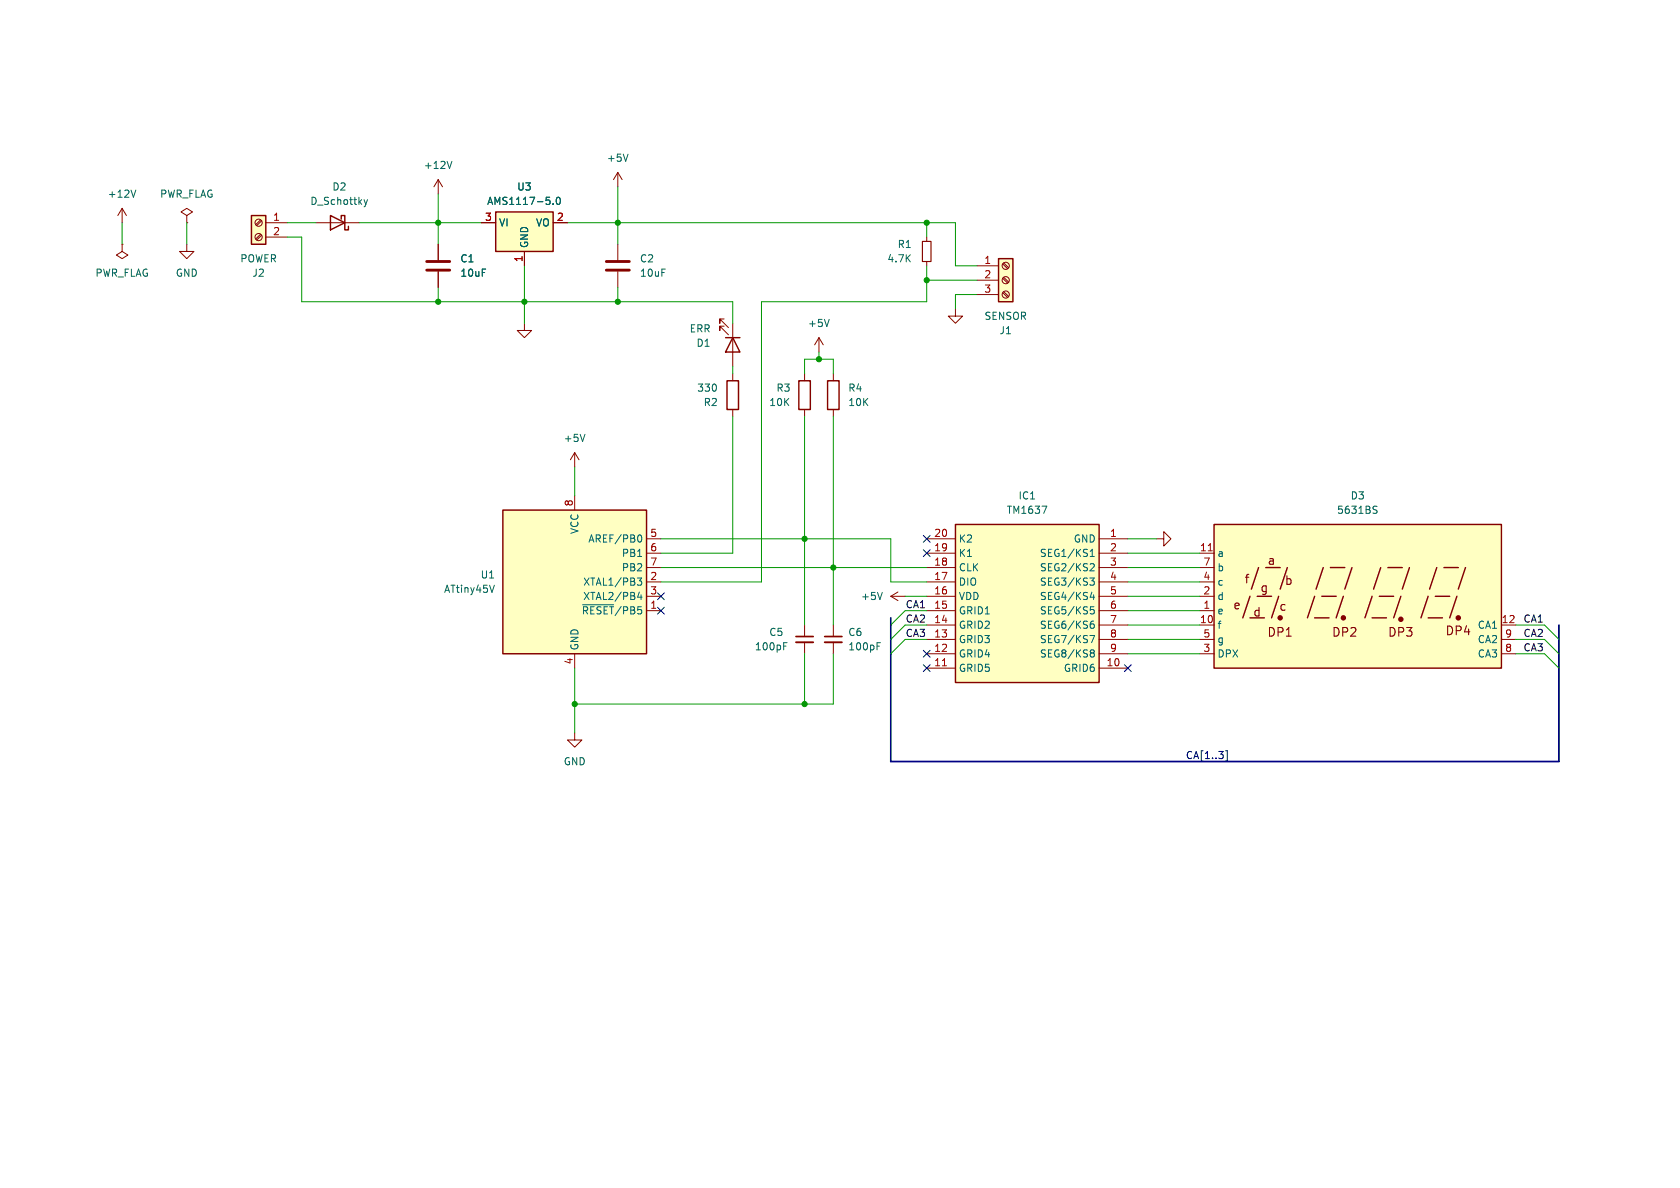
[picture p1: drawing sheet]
<svg xmlns="http://www.w3.org/2000/svg" width="297mm" height="210mm" viewBox="0 0 297 210" stroke-linecap="round" stroke-linejoin="round" font-family="sans-serif">
<g fill="none" stroke="#840000" stroke-width=".25">
<path d="M44.4 38.1h2.6v5.1h-2.6zM58.4 38.1l2.6 1.3-2.6 1.2zM60.3 38.7v-.6h.7v2.5h.6v-.6M87.6 37.5h10.2v7h-10.2zM128.3 59.7h2.5M129.5 59.7l1.3 2.5h-2.5zM176.5 45.7h2.6v7.6h-2.6zM128.5 67.3h2.1v5.1h-2.1zM141.2 67.3h2.1v5.1h-2.1zM146.3 67.3h2v5.1h-2zM88.9 90.2h25.4v25.4h-25.4zM168.9 92.7h25.4v28h-25.4z"/>
<path d="M214.6 92.7h50.8v25.4h-50.8zM221 105.4l-1.3 3.8M221 109.2h2.5M222.2 105.4h2.6M222.5 100.3l-1.3 3.8M223.8 100.3h2.5M226.1 105.4l-1.3 3.8M227.6 100.3l-1.3 3.8M232.4 109.2h2.5M232.4 105.4l-1.3 3.8M233.7 105.4h2.5M233.9 100.3l-1.2 3.8"/>
<path d="M235.2 100.3h2.5M237.5 105.4l-1.3 3.8M239 100.3l-1.3 3.8M242.6 109.2h2.5M242.6 105.4l-1.3 3.8M243.8 105.4h2.6M244.1 100.3l-1.3 3.8M245.4 100.3h2.5M247.6 105.4l-1.2 3.8M249.2 100.3l-1.3 3.8M252.5 109.2h2.5M252.5 105.4l-1.3 3.8"/>
<path d="M253.7 105.4h2.6M254 100.3l-1.3 3.8M255.3 100.3h2.5M257.6 105.4l-1.3 3.8M259.1 100.3l-1.3 3.8"/>
</g>
<g fill="none" stroke="#840000" stroke-width=".18">
<path d="M21.6 36.8l-.8 1.3M21.6 36.8v2.6M21.6 36.8l.8 1.3M33 38.1l1-.6-1-.7-1 .7 1 .6v1.3M33 39.4h.1M46.1 38.9l-.9 .8M46.3 39l-.9 .9M47 39.4h3.8M55.9 39.4h7.6M77.5 31.8l-.8 1.2M77.5 31.8v2.5M77.5 31.8l.7 1.2"/>
<path d="M85.1 39.4h2.5M97.8 39.4h2.5M109.2 30.5v2.5M109.2 30.5l-.7 1.3M109.2 30.5l.8 1.3M21.6 43.2v1.3l1 .6-1 .6-1-.6 1-.6M21.6 43.2h.1M33 43.2v1.3h1.3l-1.3 1.2-1.3-1.2h1.3M46.1 41.4l-.9 .8M46.3 41.6l-.9 .8M47 41.9h3.8M77.5 43.2v2.8"/>
<path d="M77.5 48v2.8M92.7 57.2v1.2h1.3l-1.3 1.3-1.3-1.3h1.3M92.7 44.5v2.5M109.2 43.2v2.8M109.2 48v2.8M128 56.4h-.7v.8v-.8l1.5 1.5M128 57.7h-.7v.7v-.7l1.5 1.5M129.5 57.2v7.6M144.8 59.7l-.8 1.3M144.8 59.7v2.5M144.8 59.7l.7 1.3M163.8 41.9v.8"/>
<path d="M163.8 46.2v.8M168.9 54.6v1.3h-1.3l1.3 1.3 1.3-1.3h-1.3M172.7 47h3.8M172.7 49.5h3.8M172.7 52.1h3.8M177.3 51.7l.8 .9M177.3 49.2l.8 .8M177.3 46.7l.8 .8M177.4 51.6l.9 .8M177.4 49l.9 .9M177.4 46.5l.9 .8M129.5 66v1.3"/>
<path d="M129.5 72.4v1.3M142.2 66v1.3M142.2 72.4v1.3M147.3 66v1.3M147.3 72.4v1.3M101.6 80v2.6M101.6 87.6v2.6M101.6 80l-.8 1.3M101.6 80l.8 1.3M114.3 95.3h2.5M114.3 97.8h2.5M163.8 95.3h5.1"/>
<path d="M163.8 97.8h5.1M194.3 95.3h5.1M194.3 97.8h5.1M204.5 95.3h1.2v1.2l1.3-1.2-1.3-1.3v1.3M212.1 97.8h2.5M101.6 115.6v2.5M114.3 105.4h2.5M114.3 108h2.5M114.3 102.9h2.5M114.3 100.3h2.5M142.2 110.5v2M142.2 113.5v2.1"/>
<path d="M147.3 110.5v2M147.3 113.5v2.1M157.5 105.4l1.2 .8M157.5 105.4h2.5M158.7 104.6l-1.2 .8M163.8 105.4h5.1M163.8 108h5.1M163.8 102.9h5.1M163.8 100.3h5.1M163.8 110.5h5.1M163.8 115.6h5.1M163.8 113h5.1"/>
<path d="M163.8 118.1h5.1M194.3 105.4h5.1M194.3 108h5.1M194.3 102.9h5.1M194.3 100.3h5.1M194.3 110.5h5.1M194.3 115.6h5.1M194.3 113h5.1M194.3 118.1h5.1M212.1 105.4h2.5M212.1 108h2.5M212.1 102.9h2.5"/>
<path d="M212.1 100.3h2.5M212.1 110.5h2.5M212.1 115.6h2.5M212.1 113h2.5M265.4 110.5h2.6M265.4 115.6h2.6M265.4 113h2.6M101.6 129.5v1.3h1.3l-1.3 1.3-1.3-1.3h1.3"/>
<circle cx="45.7" cy="39.4" r=".63"/>
<circle cx="45.7" cy="41.9" r=".63"/>
<circle cx="177.8" cy="47" r=".63"/>
<circle cx="177.8" cy="49.5" r=".63"/>
<circle cx="177.8" cy="52.1" r=".63"/>
</g>
<path d="M75.4 47.8h4.1M75.4 46.2h4.1M107.2 47.8h4.1M107.2 46.2h4.1" fill="none" stroke="#840000" stroke-width=".51"/>
<path d="M140.7 113.5h3.1M145.8 113.5h3" fill="none" stroke="#840000" stroke-width=".33"/>
<path d="M140.7 112.5h3.1M145.8 112.5h3" fill="none" stroke="#840000" stroke-width=".3"/>
<g fill="none" stroke="#006464" stroke-width=".18">
<path d="M24 33.6l-.4 1.3M64.4 35.3l.3 .8M64.7 36.1l-.3 .5M65 35.3l-.3 .8M79.9 28.5l-.4 1.3M97.8 36v.1M98.5 35l.1-.1a.68 .68 0 0 1 .5 .6 .68 .68 0 0 1-.5 .6l-.1-.1-.2-.3zM111 27.2l-.4 1.3M146.6 56.5l-.4 1.2M103.4 76.8l-.4 1.2M112.9 94.6h.1a.68 .68 0 0 1 .5 .6 .68 .68 0 0 1-.5 .6h-.1M184.2 89.5h.9l-.6 1.2"/>
<path d="M192.7 98.4h.8M192.7 97.5l.4-.4v1.3M192.8 99.7l.4-.1 .3 .4-.8 .9h.8M243 90.1l.3 .1 .1 .3-.2 .2h-.3M243 89.5h.4M87.4 103.4l-.4 1.3M103 106.9h5.5M112.7 102.2h.7l-.4 .5 .4 .1v.5l-.2 .1h-.5M113 104.7l-.3 .9h.8M113.3 105.1v.9M138.5 114.2h.5M138.5 113.6h.6"/>
<path d="M155.1 114.2h.4M155.1 113.6h.6M156 104.7l-.4 1.3M192.7 102.2h.8l-.5 .5 .4 .1v.5l-.2 .1h-.5M192.7 112.3h.8l-.5 1.3M192.8 107.8l.4-.1 .3 .3-.2 .5h-.5M192.8 110.4l.4-.1 .3 .2-.2 .5-.3 .1-.2-.2M192.8 115l.2-.1h.3l.2 .3-.3 .2M192.8 107.3h.6M192.8 115.3l.2 .1M193 115.4h.2M193 115.4l-.2 .1"/>
<path d="M193 104.7l-.3 .9h.8M193.2 115.4l.3 .3-.1 .3-.2 .1-.4-.1M193.3 105.1v.9M193.3 109.8l-.3 .1-.2 .2"/>
</g>
<g fill="#ffffc2" stroke="#ffffc2" stroke-width=".18">
<path d="M88.9 90.2h25.4v25.4h-25.4z"/>
<path d="M44.4 38.1h2.6v5.1h-2.6z"/>
<path d="M176.5 45.7h2.6v7.6h-2.6z"/>
<path d="M214.6 92.7h50.8v25.4h-50.8z"/>
<path d="M168.9 92.7h25.4v28h-25.4z"/>
<path d="M87.6 37.5h10.2v7h-10.2z"/>
</g>
<path d="M163.1 42.7h1.5v3.5h-1.5z" fill="none" stroke="#840000" stroke-width=".2"/>
<g fill="#840000" stroke="#840000" stroke-width=".25">
<circle cx="226.3" cy="109.2" r=".36"/>
<circle cx="237.5" cy="109.2" r=".36"/>
<circle cx="247.6" cy="109.5" r=".36"/>
<circle cx="257.8" cy="109.2" r=".36"/>
</g>
<path d="M213.6 97.4h.7M166.6 117.7h.7" fill="none" stroke="#a90000" stroke-width=".18"/>
<g fill="none" stroke="#000084" stroke-width=".18">
<path d="M163.2 94.6l1.2 1.3M163.2 97.2l1.2 1.2M164.4 94.6l-1.2 1.3M164.4 97.2l-1.2 1.2M116.2 104.8l1.2 1.2M116.2 107.3l1.2 1.3M117.4 104.8l-1.2 1.2M117.4 107.3l-1.2 1.3M163.2 115l1.2 1.2M163.2 117.5l1.2 1.2M164.4 115l-1.2 1.2M164.4 117.5l-1.2 1.2"/>
<path d="M198.8 117.5l1.2 1.2M200 117.5l-1.2 1.2M216.7 132.7h.3v1.8h-.3"/>
</g>
<path d="M157.5 109.2v25.4h118.1v-24.1" fill="none" stroke="#000084" stroke-width=".3"/>
<g fill="none" stroke="#009600" stroke-width=".18">
<path d="M21.6 39.4v3.8M33 39.4v3.8M50.8 39.4h5.1M63.5 39.4h21.6M77.5 34.3v8.9M100.3 39.4h68.6v7.6h3.8M109.2 33v10.2M163.8 39.4v2.5M50.8 41.9h2.5v11.4h76.2v3.9M77.5 50.8v2.5M92.7 47v10.2M109.2 50.8v2.5"/>
<path d="M163.8 47v6.3h-29.2v49.6h-17.8M163.8 49.5h8.9M172.7 52.1h-3.8v2.5M129.5 64.8v1.2M129.5 73.7v24.1h-12.7M142.2 66v-2.5h5.1v2.5M142.2 73.7v36.8M144.8 62.2v1.3M147.3 73.7v36.8M101.6 82.6v5M116.8 95.3h40.7v7.6h6.3M199.4 95.3h5.1"/>
<path d="M199.4 97.8h12.7M101.6 118.1v11.4M116.8 100.3h47M142.2 115.6v8.9M147.3 115.6v8.9h-45.7M160 105.4h3.8M163.8 108h-3.8l-2.5 2.5M163.8 113h-3.8l-2.5 2.6M163.8 110.5h-3.8l-2.5 2.5M199.4 108h12.7M199.4 102.9h12.7M199.4 105.4h12.7"/>
<path d="M199.4 100.3h12.7M199.4 113h12.7M199.4 110.5h12.7M199.4 115.6h12.7M268 113h5l2.6 2.6M268 110.5h5l2.6 2.5M268 115.6h5l2.6 2.5"/>
</g>
<g fill="#009600" stroke="#009600" stroke-width=".18">
<circle cx="101.6" cy="124.5" r=".46"/>
<circle cx="142.2" cy="124.5" r=".46"/>
<circle cx="142.2" cy="95.3" r=".46"/>
<circle cx="92.7" cy="53.3" r=".46"/>
<circle cx="109.2" cy="53.3" r=".46"/>
<circle cx="144.8" cy="63.5" r=".46"/>
<circle cx="77.5" cy="53.3" r=".46"/>
<circle cx="77.5" cy="39.4" r=".46"/>
<circle cx="109.2" cy="39.4" r=".46"/>
<circle cx="163.8" cy="49.5" r=".46"/>
<circle cx="163.8" cy="39.4" r=".46"/>
<circle cx="147.3" cy="100.3" r=".46"/>
</g>
<g font-size="2.1" fill="#840000">
<text x="224" y="100.1">a</text>
<text x="217.9" y="108">e</text>
<text x="219.9" y="103.4">f</text>
<text x="222.7" y="104.9">g</text>
<text x="227" y="103.7">b</text>
<text x="221.4" y="109.3">d</text>
<text x="223.9" y="112.8">DP1</text>
<text x="226" y="108.2">c</text>
<text x="235.4" y="112.8">DP2</text>
<text x="245.3" y="112.8">DP3</text>
<text x="255.4" y="112.6">DP4</text>
</g>
<g font-size="1.8" fill="#006464">
<text x="107.2" y="28.8">+5V</text>
<text x="18.9" y="35.2">+12V</text>
<text x="28.2" y="35.2">PWR_FLAG</text>
<text x="58.7" y="33.9">D2</text>
<text x="74.8" y="30.1">+12V</text>
<text x="91.3" y="33.9">U3</text>
<text x="54.8" y="36.4">D_Schottky</text>
<text x="86" y="36.4">AMS1117-5.0</text>
<text x="88.1" y="40.2">VI</text>
<text x="94.7" y="40.2">VO</text>
<text x="42.4" y="46.6">POWER</text>
<text x="81.3" y="46.6">C1</text>
<text x="93.6" y="43.9" transform="rotate(-90 93.6 43.9)">GND</text>
<text x="113" y="46.6">C2</text>
<text x="156.8" y="46.6">4.7K</text>
<text x="158.6" y="44">R1</text>
<text x="16.8" y="49.1">PWR_FLAG</text>
<text x="31" y="49.1">GND</text>
<text x="44.5" y="49.1">J2</text>
<text x="81.3" y="49.1">10uF</text>
<text x="113" y="49.1">10uF</text>
<text x="121.8" y="59">ERR</text>
<text x="142.7" y="58">+5V</text>
<text x="173.9" y="56.7">SENSOR</text>
<text x="176.6" y="59.3">J1</text>
<text x="123" y="61.5">D1</text>
<text x="123.2" y="69.4">330</text>
<text x="124.3" y="72">R2</text>
<text x="135.9" y="72">10K</text>
<text x="137.2" y="69.4">R3</text>
<text x="149.9" y="69.4">R4</text>
<text x="149.9" y="72">10K</text>
<text x="99.6" y="78.3">+5V</text>
<text x="180" y="88.5">IC1</text>
<text x="238.7" y="88.5">D3</text>
<text x="102.5" y="94.5" transform="rotate(-90 102.5 94.5)">VCC</text>
<text x="177.9" y="91">TM1637</text>
<text x="236.3" y="91">5631BS</text>
<text x="103.9" y="96.1">AREF/PB0</text>
<text x="109.8" y="98.7">PB1</text>
<text x="109.8" y="101.2">PB2</text>
<text x="169.4" y="101.2">CLK</text>
<text x="169.4" y="98.7">K1</text>
<text x="169.4" y="96.1">K2</text>
<text x="183.7" y="98.7">SEG1/KS1</text>
<text x="183.7" y="101.2">SEG2/KS2</text>
<text x="189.7" y="96.1">GND</text>
<text x="215.1" y="98.7">a</text>
<text x="215.1" y="101.2">b</text>
<text x="78.4" y="105">ATtiny45V</text>
<text x="84.9" y="102.5">U1</text>
<text x="103" y="103.7">XTAL1/PB3</text>
<text x="103" y="106.3">XTAL2/PB4</text>
<text x="152.1" y="106.3">+5V</text>
<text x="169.4" y="106.3">VDD</text>
<text x="169.4" y="103.7">DIO</text>
<text x="183.7" y="103.7">SEG3/KS3</text>
<text x="183.7" y="106.3">SEG4/KS4</text>
<text x="215.1" y="106.3">d</text>
<text x="215.1" y="103.7">c</text>
<text x="102.8" y="108.8">~{RESET}/PB5</text>
<text x="135.9" y="112.6">C5</text>
<text x="149.9" y="112.6">C6</text>
<text x="169.4" y="113.9">GRID3</text>
<text x="169.4" y="111.4">GRID2</text>
<text x="169.4" y="108.8">GRID1</text>
<text x="183.7" y="108.8">SEG5/KS5</text>
<text x="183.7" y="111.4">SEG6/KS6</text>
<text x="183.7" y="113.9">SEG7/KS7</text>
<text x="215.1" y="108.8">e</text>
<text x="215.1" y="111.4">f</text>
<text x="215.1" y="113.9">g</text>
<text x="261.2" y="111.4">CA1</text>
<text x="261.2" y="113.9">CA2</text>
<text x="102.5" y="115.1" transform="rotate(-90 102.5 115.1)">GND</text>
<text x="133.4" y="115.2">100pF</text>
<text x="149.9" y="115.2">100pF</text>
<text x="169.4" y="119">GRID5</text>
<text x="169.4" y="116.4">GRID4</text>
<text x="183.7" y="116.4">SEG8/KS8</text>
<text x="188" y="119">GRID6</text>
<text x="215.1" y="116.4">DPX</text>
<text x="261.2" y="116.4">CA3</text>
<text x="99.6" y="135.5">GND</text>
</g>
<g font-size="1.8" fill="#a90000">
<text x="48.2" y="39.1">1</text>
<text x="48.2" y="41.7">2</text>
<text x="85.7" y="39.1">3</text>
<text x="98.4" y="39.1">2</text>
<text x="92.5" y="46.4" transform="rotate(-90 92.5 46.4)">1</text>
<text x="173.9" y="46.7">1</text>
<text x="173.9" y="49.3">2</text>
<text x="173.9" y="51.8">3</text>
<text x="101.3" y="89.6" transform="rotate(-90 101.3 89.6)">8</text>
<text x="114.9" y="95">5</text>
<text x="165.1" y="95">20</text>
<text x="196.1" y="95">1</text>
<text x="114.9" y="97.5">6</text>
<text x="114.9" y="100.1">7</text>
<text x="165.1" y="100.1">18</text>
<text x="165.1" y="97.5">19</text>
<text x="196.1" y="97.5">2</text>
<text x="196.1" y="100.1">3</text>
<text x="212" y="97.5">11</text>
<text x="212.7" y="100.1">7</text>
<text x="114.9" y="107.7">1</text>
<text x="114.9" y="102.6">2</text>
<text x="114.9" y="105.2">3</text>
<text x="165.1" y="107.7">15</text>
<text x="165.1" y="105.2">16</text>
<text x="165.1" y="102.6">17</text>
<text x="196.1" y="102.6">4</text>
<text x="196.1" y="105.2">5</text>
<text x="196.1" y="107.7">6</text>
<text x="212.7" y="107.7">1</text>
<text x="212.7" y="105.2">2</text>
<text x="212.7" y="102.6">4</text>
<text x="165.1" y="112.8">13</text>
<text x="165.1" y="110.2">14</text>
<text x="196.1" y="110.2">7</text>
<text x="196.1" y="112.8">8</text>
<text x="212" y="110.2">10</text>
<text x="212.7" y="112.8">5</text>
<text x="265.4" y="110.2">12</text>
<text x="266" y="112.8">9</text>
<text x="101.3" y="117.5" transform="rotate(-90 101.3 117.5)">4</text>
<text x="165.1" y="117.9">11</text>
<text x="165.1" y="115.3">12</text>
<text x="195.5" y="117.9">10</text>
<text x="196.1" y="115.3">9</text>
<text x="212.7" y="115.3">3</text>
<text x="266" y="115.3">8</text>
</g>
<g font-size="1.8" fill="#0f0f0f">
<text x="160" y="107.6">CA1</text>
<text x="160" y="110.1">CA2</text>
<text x="160" y="112.7">CA3</text>
<text x="269.2" y="112.7">CA2</text>
<text x="269.2" y="110.1">CA1</text>
<text x="269.2" y="115.2">CA3</text>
</g>
<text font-size="1.8" fill="#000084" x="209.5" y="134.3">CA[1..3]</text>
</svg>
